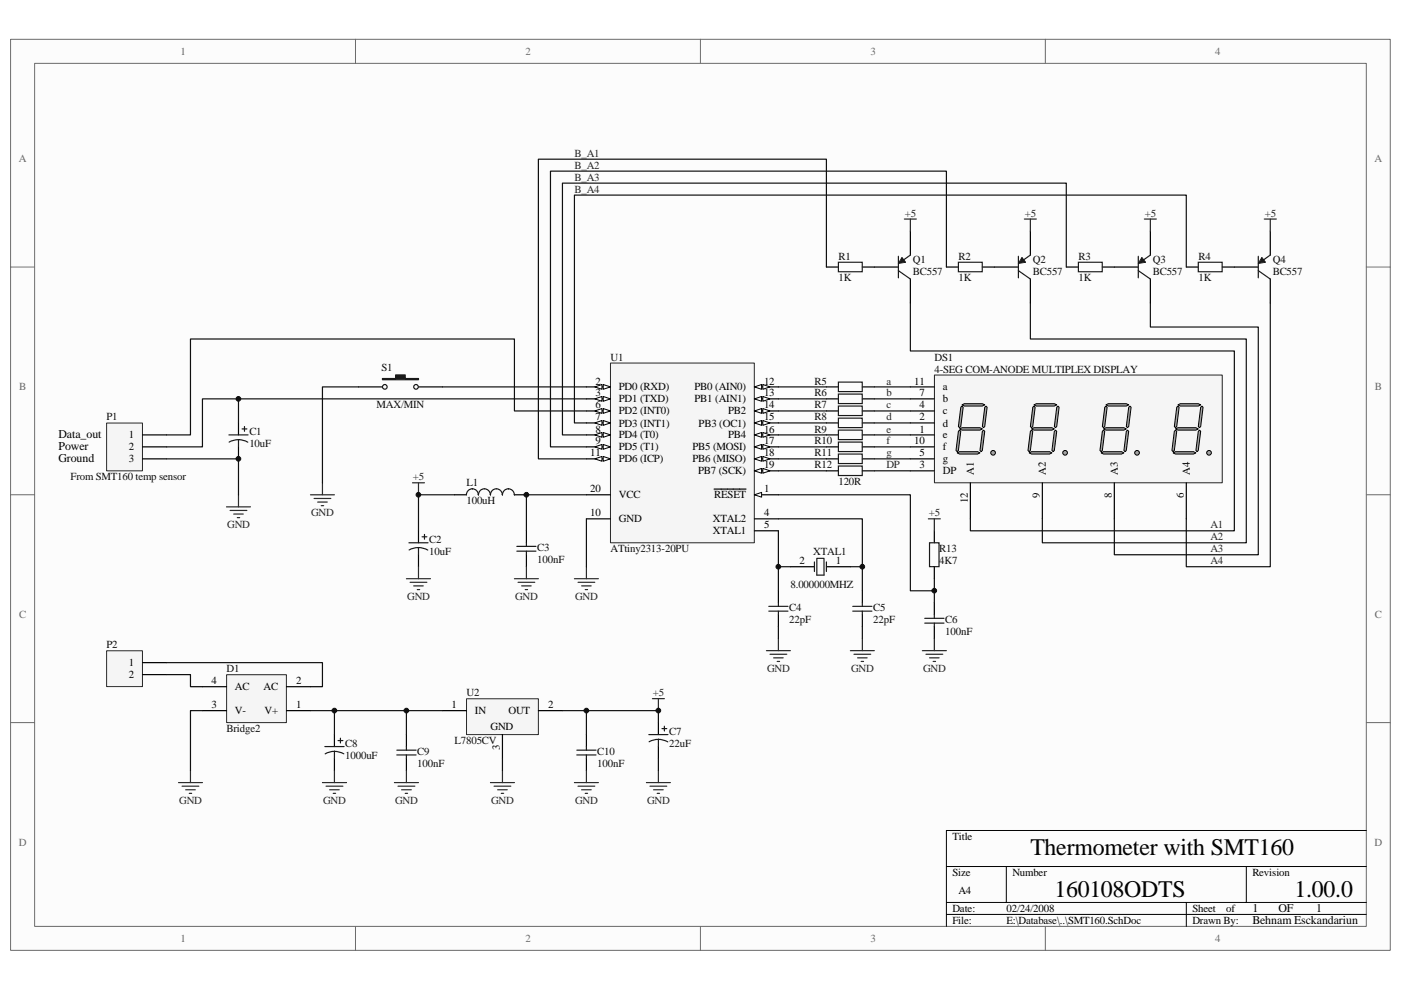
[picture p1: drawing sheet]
<svg xmlns="http://www.w3.org/2000/svg" width="297mm" height="210mm" viewBox="0 0 297 210" stroke-linecap="round" stroke-linejoin="round" font-family="sans-serif">
<path d="M2.3 8.4h292.5v193.2h-292.5z" fill="#fcfcfc"/>
<path d="M2.2 8.3h292.6v193.3h-292.6z" fill="none" stroke="#6a6a6a" stroke-width=".21"/>
<path d="M7.4 13.5h282.3v183h-282.3z" fill="#fcfcfc"/>
<g fill="none" stroke="#6a6a6a" stroke-width=".21">
<path d="M7.3 13.4h282.4v183.1h-282.4zM75.4 8.3v5.1M148.5 8.3v5.1M221.6 8.3v5.1M2.2 56.6h5.1M289.7 56.6h5.1M2.2 104.9h5.1M289.7 104.9h5.1M2.2 153.3h5.1M289.7 153.3h5.1M75.4 196.5v5.1M148.5 196.5v5.1"/>
<path d="M221.6 196.5v5.1"/>
</g>
<path d="M289.7 176.1h-89v20.4M200.7 183.8h89M200.7 191.4h89M200.7 194h89M213.4 183.8v7.6M251.5 191.4v5.1M264.2 183.8v7.6" fill="none" stroke="#000" stroke-width=".21"/>
<path d="M22.6 89.7h7.6v10.2h-7.6z" fill="#f5f5f5"/>
<path d="M22.6 89.7h7.6v10.2h-7.6z" fill="none" stroke="#262626" stroke-width=".21"/>
<path d="M30.2 92.2h5.1M30.2 94.8h5.1M30.2 97.3h5.1M50.6 89.7v2.5M50.6 94.8v2.5" fill="none" stroke="#000" stroke-width=".25"/>
<path d="M48 107.5h5.1M48.8 108.3h3.5M49.5 109h2.1M50.3 109.8h.5M50.6 104.9v2.6" fill="none" stroke="#262626" stroke-width=".25"/>
<path d="M35.3 97.3h15.3v7.6" fill="none" stroke="#0e0e0e" stroke-width=".25"/>
<path d="M48.5 92.2h4.1M48.6 93.8l1.1-.5h.9l1.2 .1 .7 .4M50.6 93.3v1.5M51.3 91h1M51.8 90.5v1" fill="none" stroke="#1c1c1c" stroke-width=".25"/>
<path d="M129.5 77h30.4v38.1h-30.4z" fill="#f5f5f5"/>
<path d="M129.4 77h30.5v38.1h-30.5z" fill="none" stroke="#262626" stroke-width=".21"/>
<path d="M160 104.9h5" fill="none" stroke="#000" stroke-width=".25"/>
<path d="M160 104.9l1.5-.5v1.1z" fill="#fcfcfc" stroke="#000" stroke-width=".21"/>
<path d="M124.3 82.1h5.1M151.4 103.7h6.8" fill="none" stroke="#000" stroke-width=".25"/>
<g fill="#fcfcfc" stroke="#000" stroke-width=".21">
<path d="M127.9 81.6l1.5 .5-1.5 .5z"/>
<path d="M126.1 82.1l1.5-.5v1z"/>
</g>
<path d="M124.3 84.6h5.1" fill="none" stroke="#000" stroke-width=".25"/>
<g fill="#fcfcfc" stroke="#000" stroke-width=".21">
<path d="M127.9 84.1l1.5 .5-1.5 .5z"/>
<path d="M126.1 84.6l1.5-.5v1z"/>
</g>
<path d="M124.3 87.2h5.1M160 110h5M160 112.6h5" fill="none" stroke="#000" stroke-width=".25"/>
<g fill="#fcfcfc" stroke="#000" stroke-width=".21">
<path d="M127.9 86.7l1.5 .5-1.5 .5z"/>
<path d="M126.1 87.2l1.5-.5v1z"/>
</g>
<path d="M124.3 89.7h5.1" fill="none" stroke="#000" stroke-width=".25"/>
<g fill="#fcfcfc" stroke="#000" stroke-width=".21">
<path d="M127.9 89.2l1.5 .5-1.5 .5z"/>
<path d="M126.1 89.7l1.5-.5v1z"/>
</g>
<path d="M124.3 92.2h5.1" fill="none" stroke="#000" stroke-width=".25"/>
<g fill="#fcfcfc" stroke="#000" stroke-width=".21">
<path d="M127.9 91.7l1.5 .5-1.5 .6z"/>
<path d="M126.1 92.2l1.5-.5v1.1z"/>
</g>
<path d="M124.3 94.8h5.1" fill="none" stroke="#000" stroke-width=".25"/>
<g fill="#fcfcfc" stroke="#000" stroke-width=".21">
<path d="M127.9 94.3l1.5 .5-1.5 .5z"/>
<path d="M126.1 94.8l1.5-.5v1z"/>
</g>
<path d="M124.3 97.3h5.1M124.3 110h5.1" fill="none" stroke="#000" stroke-width=".25"/>
<g fill="#fcfcfc" stroke="#000" stroke-width=".21">
<path d="M127.9 96.8l1.5 .5-1.5 .5z"/>
<path d="M126.1 97.3l1.5-.5v1z"/>
</g>
<path d="M160 82.1h5" fill="none" stroke="#000" stroke-width=".25"/>
<g fill="#fcfcfc" stroke="#000" stroke-width=".21">
<path d="M160 82.1l1.5-.5v1z"/>
<path d="M161.7 81.6l1.6 .5-1.6 .5z"/>
</g>
<path d="M160 84.6h5" fill="none" stroke="#000" stroke-width=".25"/>
<g fill="#fcfcfc" stroke="#000" stroke-width=".21">
<path d="M160 84.6l1.5-.5v1z"/>
<path d="M161.7 84.1l1.6 .5-1.6 .5z"/>
</g>
<path d="M160 87.2h5" fill="none" stroke="#000" stroke-width=".25"/>
<g fill="#fcfcfc" stroke="#000" stroke-width=".21">
<path d="M160 87.2l1.5-.5v1z"/>
<path d="M161.7 86.7l1.6 .5-1.6 .5z"/>
</g>
<path d="M160 89.7h5" fill="none" stroke="#000" stroke-width=".25"/>
<g fill="#fcfcfc" stroke="#000" stroke-width=".21">
<path d="M160 89.7l1.5-.5v1z"/>
<path d="M161.7 89.2l1.6 .5-1.6 .5z"/>
</g>
<path d="M160 92.2h5" fill="none" stroke="#000" stroke-width=".25"/>
<g fill="#fcfcfc" stroke="#000" stroke-width=".21">
<path d="M160 92.2l1.5-.5v1.1z"/>
<path d="M161.7 91.7l1.6 .5-1.6 .6z"/>
</g>
<path d="M160 94.8h5" fill="none" stroke="#000" stroke-width=".25"/>
<g fill="#fcfcfc" stroke="#000" stroke-width=".21">
<path d="M160 94.8l1.5-.5v1z"/>
<path d="M161.7 94.3l1.6 .5-1.6 .5z"/>
</g>
<path d="M160 97.3h5" fill="none" stroke="#000" stroke-width=".25"/>
<g fill="#fcfcfc" stroke="#000" stroke-width=".21">
<path d="M160 97.3l1.5-.5v1z"/>
<path d="M161.7 96.8l1.6 .5-1.6 .5z"/>
</g>
<path d="M160 99.9h5" fill="none" stroke="#000" stroke-width=".25"/>
<g fill="#fcfcfc" stroke="#000" stroke-width=".21">
<path d="M160 99.9l1.5-.5v1z"/>
<path d="M161.7 99.4l1.6 .5-1.6 .5z"/>
</g>
<path d="M76 82.1h5.1M88.7 82.1h5.1M124.3 104.9h5.1" fill="none" stroke="#000" stroke-width=".25"/>
<path d="M81.1 80.3h2.8v-.8h2v.8h2.8v.2h-7.6z" fill-rule="evenodd" fill="#1c1c1c" stroke="#1c1c1c" stroke-width=".25"/>
<g fill="none" stroke="#1c1c1c" stroke-width=".25">
<circle cx="81.6" cy="82.1" r=".49"/>
<circle cx="88.2" cy="82.1" r=".49"/>
</g>
<path d="M65.8 104.9h5.1M66.6 105.7h3.5M67.3 106.5h2.1M68.1 107.3h.5M68.4 102.4v2.5" fill="none" stroke="#262626" stroke-width=".25"/>
<path d="M76 82.1h-7.6v20.3M93.8 82.1h30.5" fill="none" stroke="#0e0e0e" stroke-width=".25"/>
<path d="M198.1 79.6h61v22.8h-61z" fill="#f5f5f5"/>
<path d="M198.1 79.5h61v22.9h-61z" fill="none" stroke="#262626" stroke-width=".21"/>
<path d="M193 94.8h5.1M193 97.3h5.1M193 92.2h5.1M193 89.7h5.1M193 87.2h5.1M193 99.9h5.1M193 84.6h5.1M193 82.1h5.1" fill="none" stroke="#000" stroke-width=".25"/>
<g fill="#a5a5a5" stroke="#000" stroke-width=".21">
<path d="M202.9 96.1l.6-.3h3.8l.5 .3-.5 .2h-3.8z" fill-rule="evenodd"/>
<path d="M203.5 91l.5-.3h3.8l.5 .3-.5 .2h-3.8z" fill-rule="evenodd"/>
<path d="M204 85.9l.5-.3h3.8l.5 .3-.5 .2h-3.8z" fill-rule="evenodd"/>
<path d="M208.8 86.4l.2-.3 .3 .3-.5 4.1-.3 .2-.2-.2z" fill-rule="evenodd"/>
<path d="M203.7 86.4l.3-.3 .2 .3-.5 4.1-.2 .2-.3-.2z" fill-rule="evenodd"/>
<path d="M203.2 91.5l.3-.3 .2 .3-.5 4-.3 .3-.2-.3z" fill-rule="evenodd"/>
<path d="M208.3 91.5l.2-.3 .3 .3-.5 4-.3 .3-.2-.3z" fill-rule="evenodd"/>
<path d="M218.2 96.1l.5-.3h3.8l.5 .3-.5 .2h-3.8z" fill-rule="evenodd"/>
<path d="M218.7 91l.5-.3h3.8l.5 .3-.5 .2h-3.8z" fill-rule="evenodd"/>
<path d="M219.2 85.9l.5-.3h3.8l.5 .3-.5 .2h-3.8z" fill-rule="evenodd"/>
<path d="M224 86.4l.3-.3 .3 .3-.6 4.1-.2 .2-.3-.2z" fill-rule="evenodd"/>
<path d="M219 86.4l.2-.3 .3 .3-.5 4.1-.3 .2-.2-.2z" fill-rule="evenodd"/>
<path d="M218.5 91.5l.2-.3 .3 .3-.5 4-.3 .3-.3-.3z" fill-rule="evenodd"/>
<path d="M223.5 91.5l.3-.3 .2 .3-.5 4-.2 .3-.3-.3z" fill-rule="evenodd"/>
<path d="M233.5 96.1l.5-.3h3.8l.5 .3-.5 .2h-3.8z" fill-rule="evenodd"/>
<path d="M234 91l.5-.3h3.8l.5 .3-.5 .2h-3.8z" fill-rule="evenodd"/>
<path d="M234.5 85.9l.5-.3h3.8l.5 .3-.5 .2h-3.8z" fill-rule="evenodd"/>
<path d="M239.3 86.4l.3-.3 .2 .3-.5 4.1-.2 .2-.3-.2z" fill-rule="evenodd"/>
<path d="M234.2 86.4l.3-.3 .2 .3-.5 4.1-.2 .2-.3-.2z" fill-rule="evenodd"/>
<path d="M233.7 91.5l.3-.3 .2 .3-.5 4-.2 .3-.3-.3z" fill-rule="evenodd"/>
<path d="M238.8 91.5l.3-.3 .2 .3-.5 4-.3 .3-.2-.3z" fill-rule="evenodd"/>
<path d="M248.7 96.1l.5-.3h3.8l.6 .3-.6 .2h-3.8z" fill-rule="evenodd"/>
<path d="M249.2 91l.5-.3h3.9l.5 .3-.5 .2h-3.9z" fill-rule="evenodd"/>
<path d="M249.7 85.9l.6-.3h3.8l.5 .3-.5 .2h-3.8z" fill-rule="evenodd"/>
<path d="M254.6 86.4l.2-.3 .3 .3-.5 4.1-.3 .2-.2-.2z" fill-rule="evenodd"/>
<path d="M249.5 86.4l.2-.3 .3 .3-.5 4.1-.3 .2-.2-.2z" fill-rule="evenodd"/>
<path d="M249 91.5l.2-.3 .3 .3-.5 4-.3 .3-.2-.3z" fill-rule="evenodd"/>
<path d="M254.1 91.5l.2-.3 .3 .3-.5 4-.3 .3-.2-.3z" fill-rule="evenodd"/>
<circle cx="210.6" cy="96" r=".49"/>
<circle cx="225.8" cy="96" r=".49"/>
<circle cx="241.1" cy="96" r=".49"/>
<circle cx="256.3" cy="96" r=".49"/>
</g>
<g fill="none" stroke="#000" stroke-width=".25">
<path d="M175.2 56.6h2.6M182.8 56.6h7.7M193 49v5.1M193 59.2v5.1M200.7 56.6h2.5M208.3 56.6h7.6M218.5 49v5.1M218.5 59.2v5.1M226.1 56.6h2.5M233.7 56.6h7.6M243.9 49v5.1M243.9 59.2v5.1"/>
<path d="M251.5 56.6h2.6M259.2 56.6h7.6M269.3 49v5.1M269.3 59.2v5.1M175.2 82.1h2.6M175.2 84.6h2.6M175.2 87.2h2.6M175.2 89.7h2.6M175.2 92.2h2.6M175.2 94.8h2.6M175.2 97.3h2.6M175.2 99.9h2.6"/>
<path d="M182.8 82.1h2.6M182.8 84.6h2.6M182.8 87.2h2.6M182.8 89.7h2.6M182.8 92.2h2.6M182.8 94.8h2.6M182.8 97.3h2.6M182.8 99.9h2.6M88.7 112.6v2.5M88.7 117.7v2.5M96.3 104.9h2.6M109.1 104.9h2.5"/>
<path d="M111.6 112.6v2.5M111.6 117.7v2.5M198.1 112.6v2.5M205.7 102.4v7.6M221 102.4v7.6M236.3 102.4v7.6M251.5 102.4v7.6M165 125.3v2.5M165 130.4v2.5M167.6 120.2h5.1M175.2 120.2h5.1M182.8 125.3v2.5"/>
<path d="M182.8 130.4v2.5M198.1 120.2v2.5M198.1 127.8v2.6M198.1 132.9v2.6"/>
</g>
<g fill="none" stroke="#0e0e0e" stroke-width=".25">
<path d="M175.2 56.6v-22.8h-61.1v63.5h10.2M200.7 56.6v-20.3h-84v58.5h7.6M226.1 56.6v-17.8h-106.9v53.4h5.1M251.5 56.6v-15.2h-129.7v48.3h2.5M193 64.3v10.1h68.7v38.2h-56v-2.6M218.5 64.3v7.6h45.7v43.2h-43.2v-5.1M243.9 64.3v5.1h22.9v48.3h-30.5v-7.7M269.3 64.3v55.9h-17.8v-10.2M124.3 87.2h-15.2v-15.3h-68.7v20.3h-5.1M165 82.1h10.2M165 84.6h10.2M165 87.2h10.2"/>
<path d="M165 89.7h10.2M165 92.2h10.2M165 94.8h10.2M165 97.3h10.2M165 99.9h10.2M185.4 82.1h7.6M185.4 84.6h7.6M185.4 87.2h7.6M185.4 89.7h7.6M185.4 92.2h7.6M185.4 94.8h7.6M185.4 97.3h7.6"/>
<path d="M185.4 99.9h7.6M96.3 104.9h-7.6v7.7M124.3 110v10.2M124.3 104.9h-12.7v7.7M165 110h17.8v10.2h-2.5M165 112.6v7.6h2.6M165 104.9h28v20.4h5.1M165 120.2v5.1M165 132.9v2.6M182.8 120.2v5.1M182.8 132.9v2.6M198.1 122.7v5.1"/>
</g>
<g fill="none" stroke="#1c1c1c" stroke-width=".25">
<path d="M177.8 55.6h5v2h-5zM190.5 54.4v4.5M190.5 57.4l2.5 1.8M193 54.1l-1.8 1.3M203.2 55.6h5.1v2h-5.1zM215.9 54.4v4.5M215.9 57.4l2.6 1.8M218.5 54.1l-1.8 1.3M228.6 55.6h5.1v2h-5.1zM241.3 54.4v4.5M241.3 57.4l2.6 1.8M243.9 54.1l-1.8 1.3"/>
<path d="M254.1 55.6h5v2h-5zM266.8 54.4v4.5M266.8 57.4l2.5 1.8M269.3 54.1l-1.8 1.3M177.8 81h5v2.1h-5zM177.8 83.6h5v2h-5zM177.8 86.1h5v2h-5zM177.8 88.7h5v2h-5zM177.8 91.2h5v2h-5zM177.8 93.8h5v2h-5zM177.8 96.3h5v2h-5zM177.8 98.8h5v2.1h-5z"/>
<path d="M86.7 115.1h4.1M86.7 116.6l1.2-.4 .9-.1 1.1 .2 .8 .4M88.7 116.1v1.6M89.5 113.9h1M90 113.3v1.1M101.4 104.9a1.27 1.27 0 0 0-1.2-1.2 1.27 1.27 0 0 0-1.3 1.3M104 104.9v.1a1.26 1.26 0 0 0-1.3-1.3 1.26 1.26 0 0 0-1.3 1.3M106.5 104.9v.1a1.26 1.26 0 0 0-1.3-1.3 1.26 1.26 0 0 0-1.2 1.3M109 104.9a1.27 1.27 0 0 0-1.2-1.2 1.27 1.27 0 0 0-1.3 1.3M109.6 116.9h4M109.6 115.9h4M111.6 115.1v.8"/>
<path d="M111.6 116.9v.8M172.7 119.2v2M173.2 118.4h1.5v3.6h-1.5zM175.2 119.2v2M197.1 115.1h2v5.1h-2zM163 129.6h4.1M163 128.6h4.1M165 127.8v.8M165 129.6v.8M180.8 128.6h4.1M180.8 129.6h4.1M182.8 127.8v.8"/>
<path d="M182.8 129.6v.8M196.1 131.1h4M196.1 132.2h4M198.1 130.4v.7M198.1 132.2v.7"/>
</g>
<g fill="#1c1c1c" stroke="#1c1c1c" stroke-width=".21">
<path d="M191.2 54.6l.8 1-1.5 .3z"/>
<path d="M216.7 54.6l.7 1-1.5 .3z"/>
<path d="M267.5 54.6l.8 1-1.5 .3z"/>
<path d="M242.1 54.6l.8 1-1.6 .3z"/>
</g>
<g fill="none" stroke="#262626" stroke-width=".25">
<path d="M87.5 102.4h2.5M88.7 102.4v2.5M196.8 110h2.6M198.1 110v2.6M86.2 122.7h5.1M86.9 123.5h3.6M87.7 124.3h2M88.5 125.1h.5M88.7 120.2v2.5M109.1 122.7h5M109.8 123.5h3.6M110.6 124.3h2"/>
<path d="M111.4 125.1h.5M111.6 120.2v2.5M121.8 122.7h5.1M122.6 123.5h3.5M123.3 124.3h2M124.1 125.1h.5M124.3 120.2v2.5M162.5 138h5.1M163.3 138.8h3.5M164 139.5h2M165 135.5v2.5M180.3 138h5.1"/>
<path d="M181.1 138.8h3.5M181.8 139.5h2.1M182.8 135.5v2.5M195.6 138h5.1M196.3 138.8h3.6M197.1 139.5h2M198.1 135.5v2.5M164.8 140.3h.5M182.6 140.3h.5M197.8 140.3h.5"/>
</g>
<path d="M22.6 138h7.6v7.6h-7.6z" fill="#f5f5f5"/>
<path d="M22.6 138h7.6v7.6h-7.6z" fill="none" stroke="#262626" stroke-width=".21"/>
<path d="M30.2 140.5h5.1M30.2 143.1h5.1" fill="none" stroke="#000" stroke-width=".25"/>
<path d="M98.9 148.2h15.2v7.6h-15.2z" fill="#f5f5f5"/>
<path d="M98.9 148.2h15.2v7.6h-15.2z" fill="none" stroke="#262626" stroke-width=".21"/>
<path d="M93.8 150.7h5.1M106.5 155.8v5.1M114.1 150.7h5.1" fill="none" stroke="#000" stroke-width=".25"/>
<path d="M48.1 143.1h12.6v10.2h-12.6z" fill="#f5f5f5"/>
<path d="M48 143.1h12.7v10.2h-12.7z" fill="none" stroke="#262626" stroke-width=".21"/>
<path d="M42.9 145.6h5.1M42.9 150.7h5.1M60.7 145.6h5.1M60.7 150.7h5.1M70.9 155.8v2.5M86.2 155.8v2.5M124.3 155.8v2.5M139.6 153.3v2.5M139.6 158.3v2.6M70.9 160.9v2.5M86.2 160.9v2.5M124.3 160.9v2.5" fill="none" stroke="#000" stroke-width=".25"/>
<path d="M50.6 84.6v5.1M124.3 84.6h-81.4v10.2h-7.6M35.3 143.1h5.1v2.5h2.5M35.3 140.5h33.1v5.1h-2.6M42.9 150.7h-2.5v12.7M65.8 150.7h28M70.9 150.7v5.1M86.2 150.7v5.1M119.2 150.7h5.1v5.1M124.3 150.7h15.3v2.6M106.5 160.9v2.5M139.6 160.9v2.5" fill="none" stroke="#0e0e0e" stroke-width=".25"/>
<g fill="none" stroke="#1c1c1c" stroke-width=".25">
<path d="M68.9 158.3h4.1M68.9 159.9l1.2-.4 .8-.1 1.2 .2 .8 .3M70.9 159.4v1.5M71.7 157.1h1M72.2 156.6v1M84.1 159.1h4.1M86.2 158.3v.8M122.3 159.1h4.1M124.3 158.3v.8M137.6 155.8h4M137.6 157.3l1.2-.4 .8-.1 1.2 .2 .8 .4M139.6 156.8v1.5"/>
<path d="M140.4 154.5h1M140.9 154v1M84.1 160.1h4.1M86.2 160.1v.8M122.3 160.1h4.1M124.3 160.1v.8"/>
</g>
<g fill="none" stroke="#262626" stroke-width=".25">
<path d="M191.7 46.5h2.6M193 46.5v2.5M217.2 46.5h2.5M218.5 46.5v2.5M242.6 46.5h2.6M243.9 46.5v2.5M268.1 46.5h2.5M269.3 46.5v2.5M138.3 148.2h2.6M139.6 148.2v2.5M37.8 166h5.1M38.6 166.8h3.6"/>
<path d="M39.4 167.5h2M40.1 168.3h.5M40.4 163.4v2.6M68.4 166h5.1M69.1 166.8h3.6M69.9 167.5h2M70.7 168.3h.5M70.9 163.4v2.6M83.6 166h5.1M84.4 166.8h3.6M85.2 167.5h2M85.9 168.3h.5"/>
<path d="M86.2 163.4v2.6M104 166h5.1M104.8 166.8h3.5M105.5 167.5h2M106.3 168.3h.5M106.5 163.4v2.6M121.8 166h5.1M122.6 166.8h3.5M123.3 167.5h2M124.1 168.3h.5M124.3 163.4v2.6M137.1 166h5"/>
<path d="M137.8 166.8h3.6M138.6 167.5h2M139.3 168.3h.5M139.6 163.4v2.6"/>
</g>
<g fill="#0e0e0e" stroke="#0e0e0e" stroke-width=".21">
<circle cx="50.6" cy="97.3" r=".5"/>
<circle cx="50.6" cy="84.6" r=".5"/>
<circle cx="70.9" cy="150.7" r=".49"/>
<circle cx="86.2" cy="150.7" r=".49"/>
<circle cx="88.7" cy="104.9" r=".49"/>
<circle cx="111.6" cy="104.9" r=".49"/>
<circle cx="124.3" cy="150.7" r=".49"/>
<circle cx="139.6" cy="150.7" r=".49"/>
<circle cx="165" cy="120.2" r=".5"/>
<circle cx="182.8" cy="120.2" r=".49"/>
<circle cx="198.1" cy="125.3" r=".49"/>
</g>
<g font-size="5.1">
<text x="218.5" y="181.4">Thermometer with SMT160</text>
<text x="223.6" y="190.3">160108ODTS</text>
<text x="274.4" y="190.3">1.00.0</text>
</g>
<g font-size="2.5">
<text x="12.4" y="95.5">Power</text>
<text x="12.4" y="92.9">Data_out</text>
<text x="12.4" y="98">Ground</text>
<text x="265.5" y="193.4">1</text>
<text x="265.5" y="195.9">Behnam Esckandariun</text>
<text x="271" y="193.4">OF</text>
<text x="279.1" y="193.4">1</text>
</g>
<g font-size="2.3" fill="#696969">
<text x="38.3" y="11.6">1</text>
<text x="111.4" y="11.6">2</text>
<text x="184.5" y="11.6">3</text>
<text x="257.7" y="11.6">4</text>
<text x="4" y="34.5">A</text>
<text x="291.4" y="34.5">A</text>
<text x="4" y="82.8">B</text>
<text x="291.5" y="82.8">B</text>
<text x="4" y="131.1">C</text>
<text x="291.5" y="131.1">C</text>
<text x="4" y="179.4">D</text>
<text x="291.4" y="179.4">D</text>
<text x="38.3" y="199.8">1</text>
<text x="111.4" y="199.8">2</text>
<text x="184.5" y="199.8">3</text>
<text x="257.7" y="199.8">4</text>
</g>
<g font-size="2.3" fill="#262626">
<text x="121.8" y="33.3">B_A1</text>
<text x="121.8" y="35.8">B_A2</text>
<text x="121.8" y="38.3">B_A3</text>
<text x="121.8" y="40.9">B_A4</text>
<text x="191.9" y="46">+5</text>
<text x="217.3" y="46">+5</text>
<text x="242.7" y="46">+5</text>
<text x="268.2" y="46">+5</text>
<text x="187.9" y="81.6">a</text>
<text x="187.9" y="84.1">b</text>
<text x="187.9" y="86.6">c</text>
<text x="187.9" y="89.2">d</text>
<text x="187.9" y="91.7">e</text>
<text x="187.9" y="94.3">f</text>
<text x="87.6" y="101.9">+5</text>
<text x="187.9" y="96.8">g</text>
<text x="187.9" y="99.4">DP</text>
<text x="48.2" y="112">GND</text>
<text x="66" y="109.5">GND</text>
<text x="197" y="109.5">+5</text>
<text x="256.6" y="112.1">A1</text>
<text x="256.6" y="114.6">A2</text>
<text x="256.6" y="117.2">A3</text>
<text x="256.6" y="119.7">A4</text>
<text x="86.3" y="127.3">GND</text>
<text x="109.2" y="127.3">GND</text>
<text x="121.9" y="127.3">GND</text>
<text x="162.6" y="142.5">GND</text>
<text x="180.4" y="142.5">GND</text>
<text x="195.7" y="142.5">GND</text>
<text x="138.4" y="147.7">+5</text>
<text x="38" y="170.5">GND</text>
<text x="68.5" y="170.5">GND</text>
<text x="83.8" y="170.5">GND</text>
<text x="104.1" y="170.5">GND</text>
<text x="121.9" y="170.5">GND</text>
<text x="137.2" y="170.5">GND</text>
</g>
<g font-size="2.3" fill="#0e0e0e">
<text x="177.8" y="59.7">1K</text>
<text x="177.8" y="55.1">R1</text>
<text x="193.5" y="55.9">Q1</text>
<text x="193.5" y="58.4">BC557</text>
<text x="203.2" y="59.7">1K</text>
<text x="203.2" y="55.1">R2</text>
<text x="219" y="55.9">Q2</text>
<text x="219" y="58.4">BC557</text>
<text x="228.6" y="59.7">1K</text>
<text x="228.6" y="55.1">R3</text>
<text x="244.4" y="55.9">Q3</text>
<text x="244.4" y="58.4">BC557</text>
<text x="254.1" y="59.7">1K</text>
<text x="254.1" y="55.1">R4</text>
<text x="269.9" y="55.9">Q4</text>
<text x="269.9" y="58.4">BC557</text>
<text x="129.4" y="76.5">U1</text>
<text x="198.1" y="76.5">DS1</text>
<text x="80.9" y="78.8">S1</text>
<text x="172.7" y="81.6">R5</text>
<text x="198.1" y="79">4-SEG COM-ANODE MULTIPLEX DISPLAY</text>
<text x="22.6" y="89.2">P1</text>
<text x="79.8" y="86.6">MAX/MIN</text>
<text x="172.7" y="84.1">R6</text>
<text x="172.7" y="86.6">R7</text>
<text x="172.7" y="89.2">R8</text>
<text x="52.9" y="94.8">10uF</text>
<text x="52.9" y="92.2">C1</text>
<text x="172.7" y="91.7">R9</text>
<text x="172.7" y="94.3">R10</text>
<text x="15" y="101.9">From SMT160 temp sensor</text>
<text x="172.7" y="99.4">R12</text>
<text x="172.7" y="96.8">R11</text>
<text x="98.9" y="107">100uH</text>
<text x="98.9" y="103.2">L1</text>
<text x="177.8" y="102.9">120R</text>
<text x="91" y="117.7">10uF</text>
<text x="91" y="115.1">C2</text>
<text x="113.9" y="119.4">100nF</text>
<text x="113.9" y="116.9">C3</text>
<text x="129.4" y="117.2">ATtiny2313-20PU</text>
<text x="172.4" y="117.7">XTAL1</text>
<text x="199.1" y="119.7">4K7</text>
<text x="199.1" y="117.2">R13</text>
<text x="167.6" y="124.8">8.000000MHZ</text>
<text x="167.3" y="129.6">C4</text>
<text x="185.1" y="129.6">C5</text>
<text x="22.6" y="137.5">P2</text>
<text x="167.3" y="132.2">22pF</text>
<text x="185.1" y="132.2">22pF</text>
<text x="200.4" y="134.7">100nF</text>
<text x="200.4" y="132.2">C6</text>
<text x="48" y="142.6">D1</text>
<text x="98.9" y="147.7">U2</text>
<text x="48" y="155.3">Bridge2</text>
<text x="141.9" y="155.8">C7</text>
<text x="73.2" y="160.9">1000uF</text>
<text x="73.2" y="158.3">C8</text>
<text x="88.5" y="160.1">C9</text>
<text x="96.4" y="157.8">L7805CV</text>
<text x="126.6" y="160.1">C10</text>
<text x="141.9" y="158.3">22uF</text>
<text x="88.5" y="162.7">100nF</text>
<text x="126.6" y="162.7">100nF</text>
</g>
<g font-size="2.3">
<text x="126.3" y="81.6">2</text>
<text x="131.2" y="82.8">PD0 (RXD)</text>
<text x="147.3" y="82.8">PB0 (AIN0)</text>
<text x="162" y="81.6">12</text>
<text x="193.8" y="81.6">11</text>
<text x="199.9" y="82.8">a</text>
<text x="126.3" y="84.1">3</text>
<text x="126.3" y="86.6">6</text>
<text x="126.3" y="89.2">7</text>
<text x="131.2" y="85.4">PD1 (TXD)</text>
<text x="131.2" y="87.9">PD2 (INT0)</text>
<text x="147.3" y="85.4">PB1 (AIN1)</text>
<text x="154.4" y="87.9">PB2</text>
<text x="162" y="84.1">13</text>
<text x="162" y="86.6">14</text>
<text x="162" y="89.2">15</text>
<text x="195" y="89.2">2</text>
<text x="195" y="86.6">4</text>
<text x="195" y="84.1">7</text>
<text x="199.9" y="87.9">c</text>
<text x="199.9" y="85.4">b</text>
<text x="27.3" y="93">1</text>
<text x="27.3" y="95.5">2</text>
<text x="126.3" y="91.7">8</text>
<text x="126.3" y="94.3">9</text>
<text x="131.2" y="90.5">PD3 (INT1)</text>
<text x="131.2" y="93">PD4 (T0)</text>
<text x="131.2" y="95.5">PD5 (T1)</text>
<text x="146.8" y="95.5">PB5 (MOSI)</text>
<text x="148.1" y="90.5">PB3 (OC1)</text>
<text x="154.4" y="93">PB4</text>
<text x="162" y="94.3">17</text>
<text x="162" y="91.7">16</text>
<text x="193.8" y="94.3">10</text>
<text x="195" y="91.7">1</text>
<text x="199.9" y="95.5">f</text>
<text x="199.9" y="93">e</text>
<text x="199.9" y="90.5">d</text>
<text x="27.3" y="98.1">3</text>
<text x="125.2" y="96.8">11</text>
<text x="131.2" y="98.1">PD6 (ICP)</text>
<text x="146.8" y="98.1">PB6 (MISO)</text>
<text x="148" y="100.6">PB7 (SCK)</text>
<text x="162" y="99.4">19</text>
<text x="162" y="96.8">18</text>
<text x="195" y="96.8">5</text>
<text x="195" y="99.4">3</text>
<text x="199.9" y="98.1">g</text>
<text x="199.9" y="100.6">DP</text>
<text x="206.5" y="100.6" transform="rotate(-90 206.5 100.6)">A1</text>
<text x="221.7" y="100.6" transform="rotate(-90 221.7 100.6)">A2</text>
<text x="237" y="100.6" transform="rotate(-90 237 100.6)">A3</text>
<text x="252.3" y="100.6" transform="rotate(-90 252.3 100.6)">A4</text>
<text x="125.2" y="104.4">20</text>
<text x="131.2" y="105.7">VCC</text>
<text x="151.4" y="105.7">RESET</text>
<text x="162" y="104.4">1</text>
<text x="205.2" y="106.7" transform="rotate(-90 205.2 106.7)">12</text>
<text x="220.5" y="105.6" transform="rotate(-90 220.5 105.6)">9</text>
<text x="235.7" y="105.6" transform="rotate(-90 235.7 105.6)">8</text>
<text x="251" y="105.6" transform="rotate(-90 251 105.6)">6</text>
<text x="125.2" y="109.5">10</text>
<text x="131.2" y="110.8">GND</text>
<text x="151.1" y="110.8">XTAL2</text>
<text x="151.1" y="113.3">XTAL1</text>
<text x="162" y="109.5">4</text>
<text x="162" y="112.1">5</text>
<text x="169.5" y="119.7">2</text>
<text x="177.2" y="119.7">1</text>
<text x="27.3" y="141.3">1</text>
<text x="27.3" y="143.8">2</text>
<text x="44.9" y="145.1">4</text>
<text x="49.8" y="146.4">AC</text>
<text x="55.9" y="146.4">AC</text>
<text x="62.8" y="145.1">2</text>
<text x="44.9" y="150.2">3</text>
<text x="49.8" y="151.5">V-</text>
<text x="56.1" y="151.5">V+</text>
<text x="62.8" y="150.2">1</text>
<text x="95.8" y="150.2">1</text>
<text x="100.7" y="151.5">IN</text>
<text x="104" y="154.8">GND</text>
<text x="107.8" y="151.5">OUT</text>
<text x="116.2" y="150.2">2</text>
<text x="106" y="159" transform="rotate(-90 106 159)">3</text>
<text x="201.9" y="178.1">Title</text>
<text x="201.9" y="185.8">Size</text>
<text x="214.6" y="185.8">Number</text>
<text x="265.5" y="185.8">Revision</text>
<text x="203.2" y="189.6">A4</text>
<text x="201.9" y="193.4">Date:</text>
<text x="201.9" y="195.9">File:</text>
<text x="213.4" y="193.4">02/24/2008</text>
<text x="213.4" y="195.9">E:\Database\..\SMT160.SchDoc</text>
<text x="252.8" y="195.9">Drawn By:</text>
<text x="252.8" y="193.4">Sheet</text>
<text x="259.9" y="193.4">of</text>
</g>
</svg>
